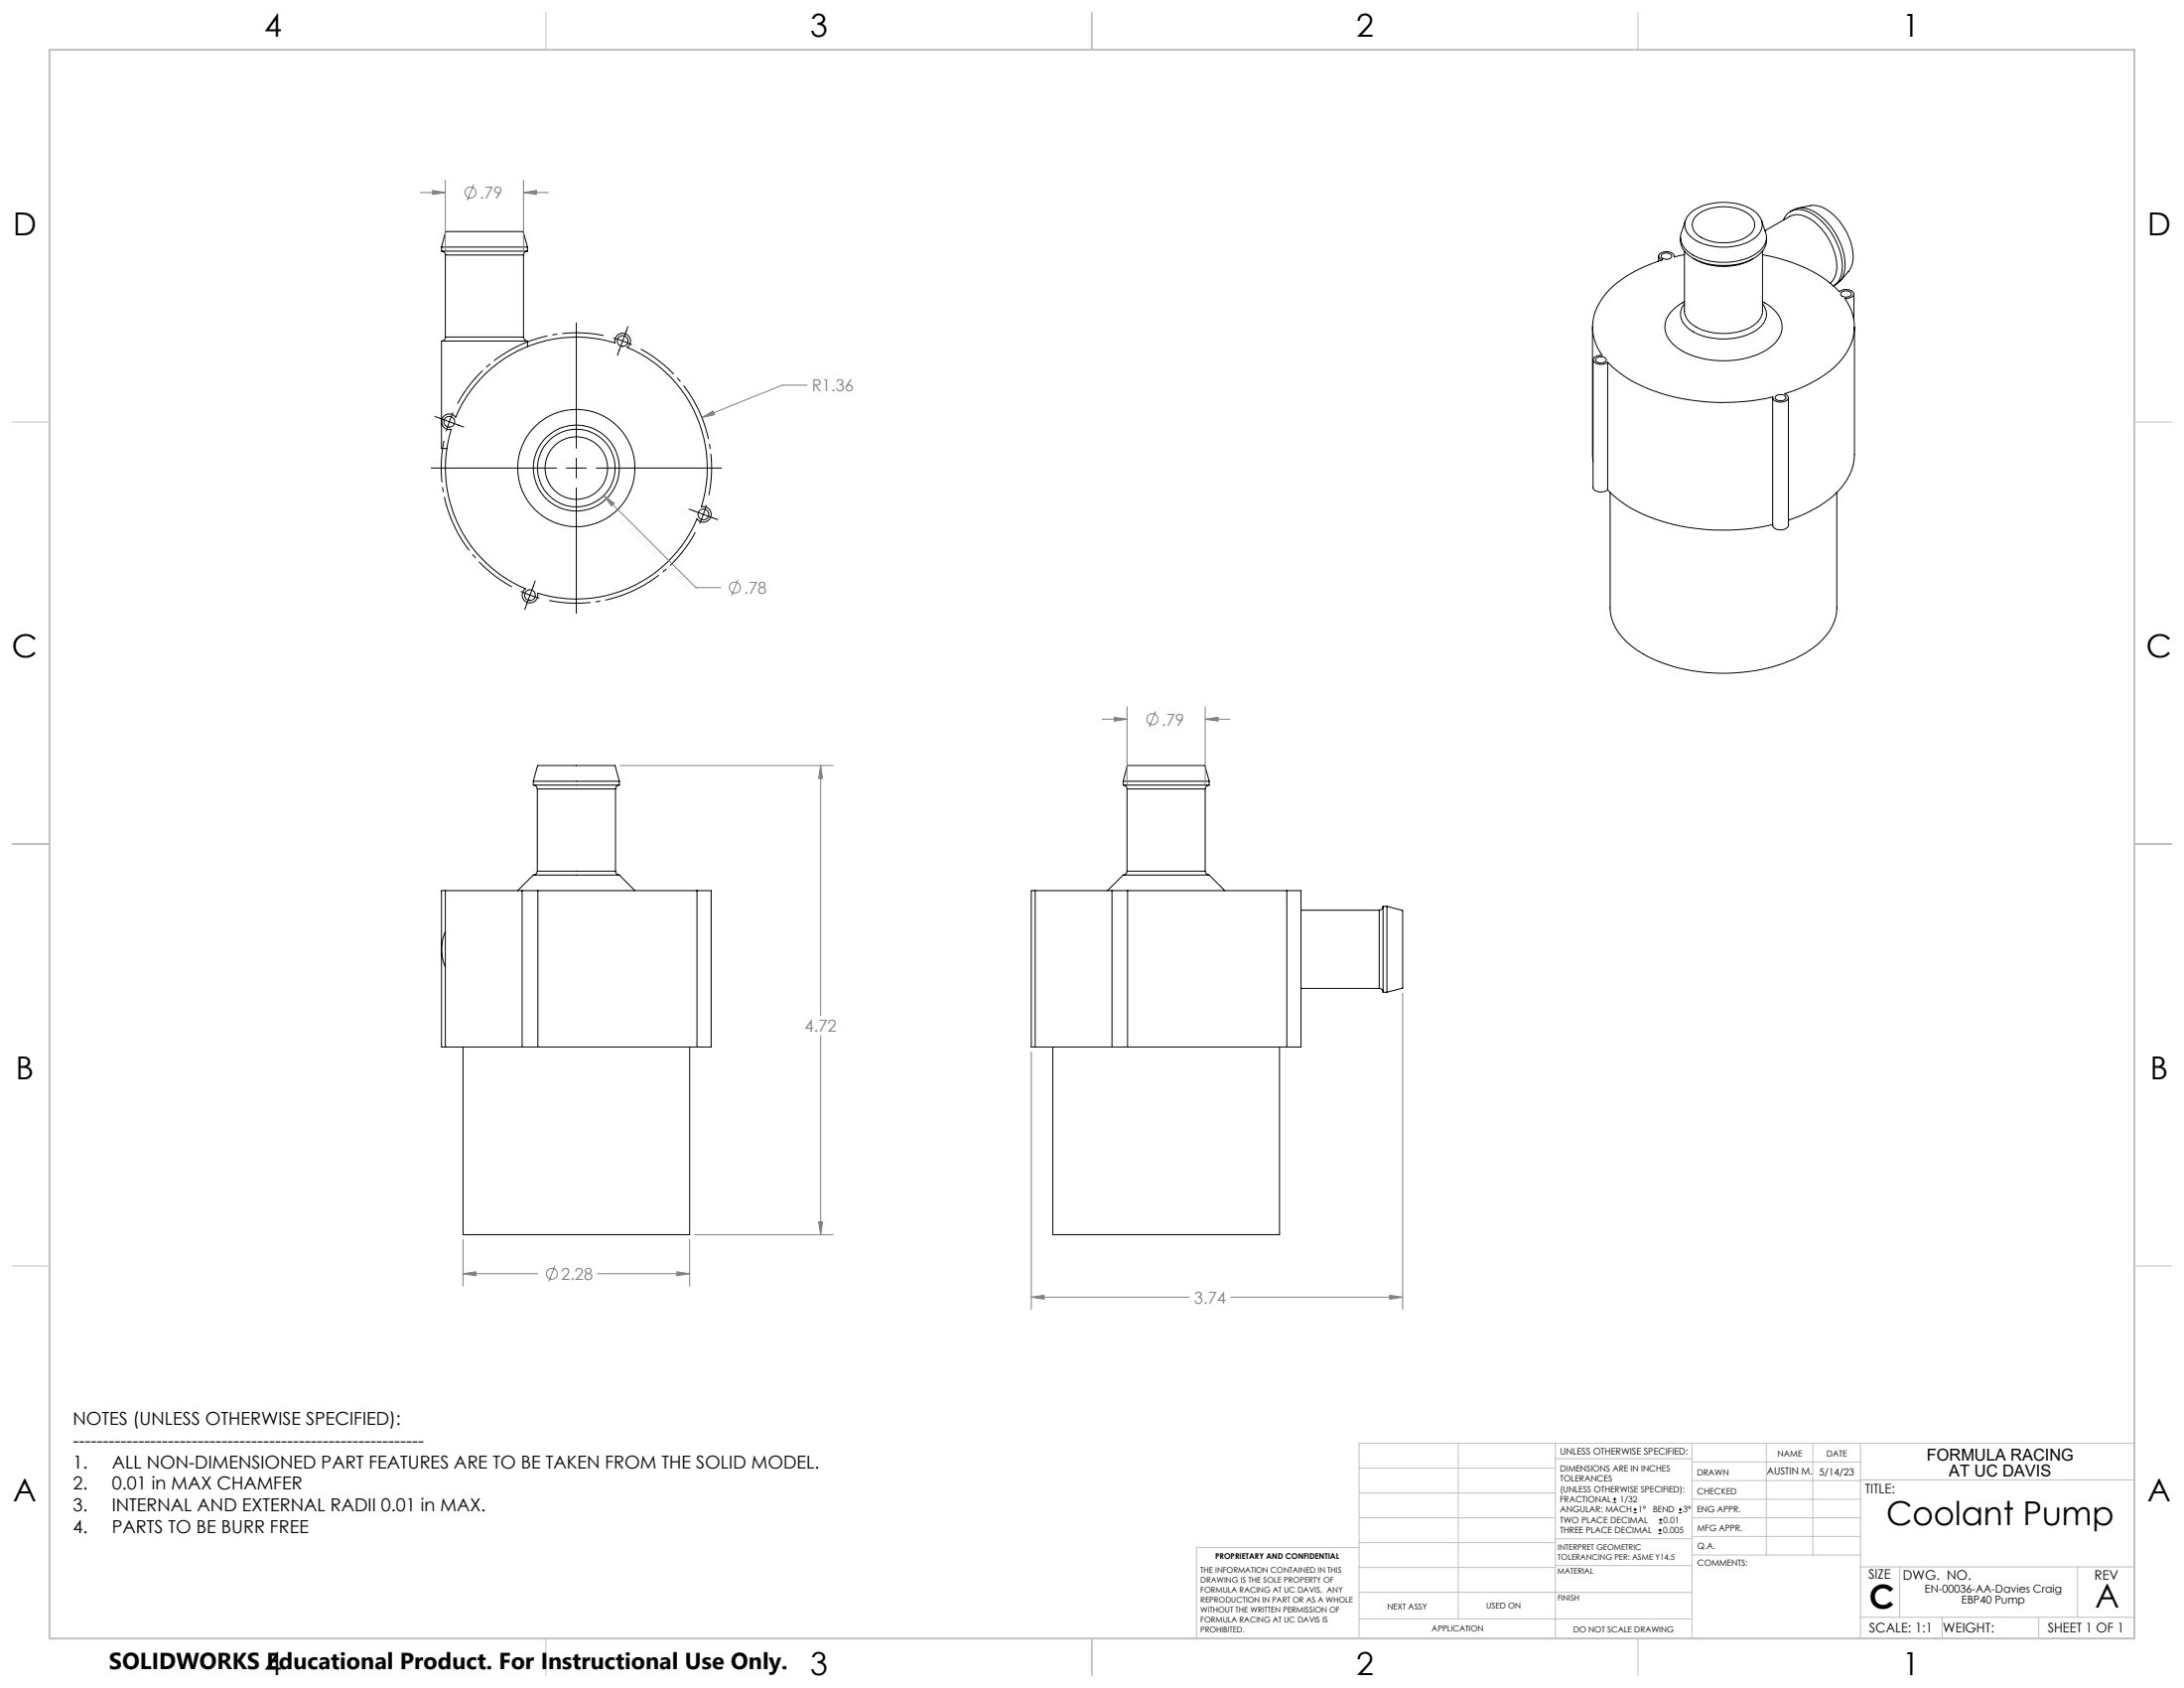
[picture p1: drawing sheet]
<svg xmlns="http://www.w3.org/2000/svg" width="559mm" height="432mm" viewBox="0 0 559 432" stroke-linecap="round" stroke-linejoin="round" font-family="sans-serif">
<g fill="none" stroke="#000" stroke-width=".25">
<path d="M431.2 56.4l-1 3.1a4.6 4.6 0 0 0 2.2 5.3 16.7 16.7 0 0 0 16.9 .1 4.7 4.7 0 0 0 2.5-5.4l-1.1-3.1M432.3 54.7a12.7 12.7 0 0 1 10-2.9 10.4 10.4 0 0 1 8 3.7 4.1 4.1 0 0 1-2 5.8 15.2 15.2 0 0 1-15.1-.2 3.9 3.9 0 0 1-.9-6.4zM434.1 55.1a11.6 11.6 0 0 1 13.7 0 3.2 3.2 0 0 1-.5 5.3 12 12 0 0 1-13.2-.5 3.1 3.1 0 0 1 0-4.8zM451.6 59l6.3-3.6a5.1 5.1 0 0 1 5.4 .7 15.5 15.5 0 0 1 6.6 12.9l-.1 .8a4.7 4.7 0 0 1-1.5 2.6M456.3 56.3a4.2 4.2 0 0 1 6.3-2.1 16.5 16.5 0 0 1 8.7 15.3 4.8 4.8 0 0 1-2.2 3.7M458.1 54.1a5.5 5.5 0 0 1 6.8 .5 16.8 16.8 0 0 1 7.1 14.4 4.9 4.9 0 0 1-2.9 4.1M460 53.3a8.6 8.6 0 0 1 5.2-.6 13.8 13.8 0 0 1 8.3 9.1 8 8 0 0 1-.6 7.7l-2.2 2.5M113 64.2a.96 .96 0 0 1 .9 1M113 63.2l1-4h19.9l1.1 4M113 63.2h22M113 64.2h22M113 63.2v1"/>
<path d="M113.9 65.2h20M113.9 65.2v21M133.9 65.2v21M135 64.2a1.02 1.02 0 0 0-1.1 1M135 63.2v1M424.4 65.5v1.3M425.3 65a1.74 1.74 0 0 1 2.4 .5 1.64 1.64 0 0 1-2.7 .2zM428.3 65.7a1.45 1.45 0 0 0-1.8-1.3l-1 .1a1.01 1.01 0 0 0-1.1 .9 1.01 1.01 0 0 0 .9 1.1 31.3 31.3 0 0 0-14.7 8.9 12.2 12.2 0 0 0-.7 15.5 1.71 1.71 0 0 0-2.3 1.4 2.65 2.65 0 0 0 3.7 .3M428.4 65.5v.2M430 60.7a5.8 5.8 0 0 0 4 5.8 16.6 16.6 0 0 0 16-1.3 4.9 4.9 0 0 0 2-4.5M431 77.2a8.1 8.1 0 0 0-5 6.3 7.4 7.4 0 0 0 4.4 6.2 23.3 23.3 0 0 0 21.4-.1 6.9 6.9 0 0 0 4.1-7 8.6 8.6 0 0 0-4.9-5.4M431 65.2l-2.7 .5"/>
<path d="M431 77.7a4.1 4.1 0 0 0 .8 6.1 15.5 15.5 0 0 0 12.9 2.5 8.9 8.9 0 0 0 7.1-4.7 3.8 3.8 0 0 0-.8-3.9M431 64.2v15.4a4.8 4.8 0 0 0 2.9 4 15 15 0 0 0 15.2-.7 4.2 4.2 0 0 0 1.9-3.3v-15.4M433.6 66.3a15.6 15.6 0 0 0 14.8 0M451 65.2a35.6 35.6 0 0 1 19.6 9.4 2.65 2.65 0 0 1 3.7 .4 1.71 1.71 0 0 1-2.3 1.3 12.2 12.2 0 0 1-.7 15.5 29.6 29.6 0 0 1-14.7 8.9 1.03 1.03 0 0 1 1 1.1 1.03 1.03 0 0 1-1.2 1 2.26 2.26 0 0 1-2.8-1v-.3a53.6 53.6 0 0 1-35-3.5l-4.1-2.5-3.2-2.9M471.1 74.9a1.75 1.75 0 0 1 2.6 .3 1.66 1.66 0 0 1-2.7 .2zM474.3 75.2v6.7M113 87.2h22M113 87.2v27.5h1.3M113.9 86.2a1.02 1.02 0 0 1-.9 1M113.9 86.2h20M124.4 95.4a33.5 33.5 0 0 1 33-7.7 1.99 1.99 0 0 1 2.6-2.3 1.99 1.99 0 0 1 .5 3.5 33.5 33.5 0 0 1 19 40.7 2.01 2.01 0 0 1 2.4 2.7 2.01 2.01 0 0 1-3.6 .5 33.5 33.5 0 0 1-40.8 18.9 2.01 2.01 0 0 1-2.6 2.4 2.01 2.01 0 0 1-.5-3.5 33.5 33.5 0 0 1-18.9-40.8 1.99 1.99 0 0 1-2.4-2.6 1.99 1.99 0 0 1 3.5-.5 33.1 33.1 0 0 1 7.8-11.3zM133.9 86.2a1.09 1.09 0 0 0 1.1 1"/>
<path d="M135 87.2v1.5M147.5 82.6v32.1M156.9 86.5l2.4 .7M159.3 87.2l2.4 1M159.3 87.2l-1.3 3.7M160.7 83.5l-1.4 3.7M407.5 83.6v32.7l.1 1.7M407.6 92v32.7a2.41 2.41 0 0 0 3.7 .6M408.3 91.7a1.75 1.75 0 0 1 2.7 .3 1.66 1.66 0 0 1-2.8 .2zM411.3 92.6v32.7M474.5 83.6v32.7a15.3 15.3 0 0 1-7.4 12l-4 2.5-5.5 2.3M110.3 119.7h32.1"/>
<path d="M111.3 106.5l3.7 1.4M115 107.9l-.8 2.4M115 107.9l3.6 1.3M115.9 105.5l-.9 2.4M144.9 119.7h5.1M147.5 117.2v5.1M152.5 119.7h32.1M453.6 101.7v32.7a2.38 2.38 0 0 0 4 .2v-32.9M454.3 101.4a1.72 1.72 0 0 1 2.7 .3 1.66 1.66 0 0 1-2.8 .2zM147.5 124.8v32.1M176.3 130.2l3.7 1.4M180 131.6l-1 2.3"/>
<path d="M180 131.6l3.7 1.3M180.7 129.2l-.7 2.4M411.3 125.3a33.7 33.7 0 0 0 17.3 9 57.5 57.5 0 0 0 25-.1M412 126v29.5a12.3 12.3 0 0 0 4.9 9.4 36.8 36.8 0 0 0 21.5 7.3 41.8 41.8 0 0 0 24.6-5.9 13.8 13.8 0 0 0 7-10.7v-29.6M133.2 151.3l2.4 .9M135.6 152.2l2.4 .8M135.6 152.2l-1.3 3.7M136.9 148.6l-1.3 3.6M136.5 199.8l1-4h19.9l1.1 4M136.5 199.8h22M136.5 199.8v1M158.5 199.8v1"/>
<path d="M287.4 199.8h22M287.4 199.8l1-4h19.9l1.1 4M287.4 199.8v1M309.4 199.8v1M136.5 200.8a1.02 1.02 0 0 1 1 1M136.5 200.8h22M137.5 201.8h20M137.5 201.8v21M157.5 201.8v21M158.5 200.8a.96 .96 0 0 0-1 1M287.4 200.8a.96 .96 0 0 1 1 1M287.4 200.8h22"/>
<path d="M288.4 201.8h20M288.4 201.8v21M308.4 201.8v21M309.4 200.8a1.02 1.02 0 0 0-1 1M113.9 227.8h19.7M113.9 238.3a11.2 11.2 0 0 0 0 9.1M113.9 227.8h-.9v40h.9M113.9 227.8v40M133.6 227.8h4M133.6 227.8v40M136.5 223.8h22M136.5 223.8l-4 4"/>
<path d="M137.5 222.8a1.02 1.02 0 0 1-1 1M137.5 222.8h20M137.6 227.8h40.7M137.6 227.8v40M157.5 222.8a.96 .96 0 0 0 1 1M158.5 223.8l4 4M178.3 227.8h3.7v40h-3.7M178.3 227.8v40M264.9 227.8h19.6M264.9 227.8h-1v40h1M264.9 227.8v40M284.5 227.8h4"/>
<path d="M284.5 227.8v40M287.4 223.8h22M287.4 223.8l-4 4M288.4 222.8a.96 .96 0 0 1-1 1M288.4 222.8h20M288.5 227.8h40.7M288.5 227.8v40M308.4 222.8a1.02 1.02 0 0 0 1 1M309.4 223.8l4 4M329.2 227.8h3.7v40h-3.7M329.2 227.8v40M332.9 232.8h20"/>
<path d="M352.9 232.8v20M353.9 231.8a.96 .96 0 0 1-1 1M353.9 231.8v22M353.9 231.8h1M354.9 231.8l4 1.1v19.9l-4 1M354.9 231.8v22M332.9 252.8h20M352.9 252.8a.96 .96 0 0 1 1 1M353.9 253.8h1M113.9 267.8h19.7M118.5 267.8v48h58v-48M133.6 267.8h4"/>
<path d="M137.6 267.8h40.7M264.9 267.8h19.6M269.4 267.8v48h58v-48M284.5 267.8h4M288.5 267.8h40.7M412.7 384.3h.9M412.7 383.5h.9M413.1 383.1v.8M418 387h.8M418 386.2h.8M418.4 385.7v.9M424.3 392.3h.9"/>
<path d="M424.3 391.4h.9M424.5 389.6h.8M424.5 388.8h.8M424.7 391v.9M424.9 388.4v.8M429.5 387h.9M429.5 386.2h.9M429.9 385.7v.9"/>
<circle cx="159.3" cy="87.2" r="1.39"/>
<circle cx="115" cy="107.9" r="1.39"/>
<circle cx="147.5" cy="119.7" r="8"/>
<circle cx="147.5" cy="119.7" r="11"/>
<circle cx="147.5" cy="119.7" r="15"/>
<circle cx="147.5" cy="119.7" r="9.9"/>
<circle cx="180" cy="131.6" r="1.39"/>
<circle cx="135.6" cy="152.2" r="1.39"/>
</g>
<g fill="none" stroke="#808080" stroke-width=".25">
<path d="M107.6 49.2h6.3M110.7 48.7l3.2 .5-3.2 .5zM113.9 46.1v17.9M121.2 47.2l-1.6 4.1M133.9 49.2l3.4-.5v1zM133.9 46.1v17.9M133.9 49.2h6.4M206.5 98.5h-6.3l-20.6 8.3M179.6 106.8l2.8-1.7 .4 1zM154.5 126.8l2.7 1.9-.7 .7zM154.5 126.8l23.5 23.5h6.4M188.8 148.3l-1.6 4"/>
<path d="M158.6 195.8h54.5M210 195.8l.5 3.3h-1.1zM210 195.8v64M282 184h6.4M285.1 183.5l3.3 .5-3.3 .5zM288.4 180.8v19.8M295.7 182l-1.7 4M308.4 184l3.3-.5v1zM308.4 180.8v19.8M308.4 184h6.3M358.9 254v81M210 264.9v50.9"/>
<path d="M263.9 269.1v65.9M118.5 317.1v11.9M176.5 317.1v11.9M177.7 315.8h35.4M209.4 312.5h1.1l-.5 3.3zM118.5 325.8h19.1M118.5 325.8l3.3-.5v1.1zM142 323.8l-1.6 4.1M152.9 325.8h23.6M173.2 325.3l3.3 .5-3.3 .6zM263.9 331.8h40.4M263.9 331.8l3.3-.5v1.1z"/>
<path d="M314.9 331.8h44M355.6 331.3l3.3 .5-3.3 .6z"/>
<circle cx="120.4" cy="49.2" r="1.42"/>
<circle cx="188" cy="150.3" r="1.42"/>
<circle cx="294.8" cy="184" r="1.42"/>
<circle cx="141.2" cy="325.8" r="1.41"/>
</g>
<path d="M154.4 85.8a34.6 34.6 0 0 0-37.3 17.4M113.6 112.7a34.6 34.6 0 0 0 17.4 37.4M181.4 126.7a34.6 34.6 0 0 0-17.4-37.4M140.5 153.6a34.6 34.6 0 0 0 37.4-17.4" fill="none" stroke="#000" stroke-width=".25" stroke-dasharray="15.2 1.3 1.3 1.3" stroke-dashoffset="4.6" stroke-linecap="butt"/>
<g fill="none" stroke="#c0c0c0" stroke-width=".25">
<path d="M139.7 3.2v9.5M279.4 3.2v9.5M419.1 3.2v9.5M3.1 107.9h9.6M546.1 107.9h9.5M3.1 215.9h9.6M546.1 215.9h9.5M3.1 323.8h9.6M546.1 323.8h9.5M347.7 375.6h50.3M373.1 369.2v44.9M398 369.2v49.9"/>
<path d="M398 373.1h34.9M432.9 369.2v49.9M432.9 378.7h43.1M432.9 374h43.1M451.9 369.2v28.6M463.8 369.2v28.6M476 369.2v49.9M476 378.6h70.1M546.1 369.2h-198.4v49.9M347.7 394.6h50.3M347.7 388.3h50.3M347.7 381.9h50.3"/>
<path d="M347.7 395.9h-41.6v23.2M398 393.6h35M432.9 383.5h43.1M432.9 388.3h43.1M432.9 393h43.1M433 397.8h43M139.7 419.1v9.6M279.4 419.1v9.6M347.7 414.1h85.2M347.7 401h50.3M347.7 407.3h50.3M398 407.4h34.9"/>
<path d="M398 400.5h35M419.1 419.1v9.6M476 413.7h70.1M476 400.8h70.1M486.1 400.8v12.9M496.9 413.7v5.4M521.6 413.7v5.4M531.6 400.8v12.9"/>
</g>
<path d="M12.7 12.7h533.4v406.4h-533.4z" fill="none" stroke="#c0c0c0" stroke-width=".5"/>
<path d="M210 195.8l.5 3.3h-1.1zM209.4 312.5h1.1l-.5 3.3zM173.2 325.3l3.3 .5-3.3 .6zM118.5 325.8l3.3-.5v1.1zM179.6 106.8l3.2-.7-.4-1zM133.9 49.2l3.4-.5v1zM110.7 48.7l3.2 .5-3.2 .5zM154.5 126.8l2 2.6 .7-.7zM263.9 331.8l3.3-.5v1.1zM355.6 331.3l3.3 .5-3.3 .6zM308.4 184l3.3-.5v1zM285.1 183.5l3.3 .5-3.3 .5z" fill="#808080"/>
<g font-size="8.5">
<text x="482.6" y="390.1">Coolant Pump</text>
<text x="478.3" y="411.4">C</text>
<text x="536.1" y="411.3">A</text>
</g>
<g font-size="8.1">
<text x="67.6" y="9.3">4</text>
<text x="207.3" y="9.3">3</text>
<text x="347" y="9.3">2</text>
<text x="486.7" y="9.3">1</text>
<text x="3.3" y="60.1">D</text>
<text x="549.4" y="60.1">D</text>
<text x="3" y="168">C</text>
<text x="549.1" y="168">C</text>
<text x="4" y="276">B</text>
<text x="550.1" y="276">B</text>
<text x="3.3" y="383.9">A</text>
<text x="549.4" y="383.9">A</text>
<text x="67.6" y="428.4">4</text>
<text x="207.3" y="428.4">3</text>
<text x="347" y="428.4">2</text>
<text x="486.7" y="428.4">1</text>
</g>
<text font-size="5.9" x="27.9" y="427">SOLIDWORKS Educational Product. For Instructional Use Only.</text>
<g font-size="4.6">
<text x="18.6" y="364.4">NOTES (UNLESS OTHERWISE SPECIFIED):</text>
<text x="18.6" y="370">-----------------------------------------------------------</text>
<text x="18.6" y="375.5">1.</text>
<text x="28.7" y="375.5">ALL NON-DIMENSIONED PART FEATURES ARE TO BE TAKEN FROM THE SOLID MODEL.</text>
<text x="18.6" y="381.1">2.</text>
<text x="28.7" y="381.1">0.01 in MAX CHAMFER</text>
<text x="18.6" y="386.7">3.</text>
<text x="28.7" y="386.7">INTERNAL AND EXTERNAL RADII 0.01 in MAX.</text>
<text x="18.6" y="392.3">4.</text>
<text x="28.7" y="392.3">PARTS TO BE BURR FREE</text>
</g>
<g font-size="4.2" fill="#808080">
<text x="122.7" y="50.8">.79</text>
<text x="207.7" y="100.1">R1.36</text>
<text x="190.4" y="151.9">.78</text>
<text x="297.2" y="185.6">.79</text>
<text x="205.9" y="263.9">4.72</text>
<text x="143.5" y="327.4">2.28</text>
<text x="305.5" y="333.4">3.74</text>
</g>
<g font-size="4.2">
<text x="493" y="373.5">FORMULA RACING</text>
<text x="498.7" y="377.8">AT UC DAVIS</text>
</g>
<g font-size="3.4">
<text x="477.2" y="381.9">TITLE:</text>
<text x="478.1" y="404">SIZE</text>
<text x="486.9" y="404">DWG. NO.</text>
<text x="535.9" y="404.1">REV</text>
<text x="478.2" y="417.6">SCALE: 1:1</text>
<text x="497.1" y="417.7">WEIGHT:</text>
<text x="523.9" y="417.6">SHEET 1 OF 1</text>
</g>
<g font-size="2.8">
<text x="492.5" y="407.5">EN-00036-AA-Davies Craig</text>
<text x="501.9" y="410.3">EBP40 Pump</text>
</g>
<g font-size="2.5">
<text x="452.1" y="377.2">AUSTIN M.</text>
<text x="465.5" y="377.3">5/14/23</text>
</g>
<text font-size="2.4" x="399.2" y="372.1">UNLESS OTHERWISE SPECIFIED:</text>
<g font-size="2.2">
<text x="399.2" y="376.4">DIMENSIONS ARE IN INCHES</text>
<text x="434.2" y="377.3">DRAWN</text>
<text x="454.8" y="372.5">NAME</text>
<text x="467.3" y="372.6">DATE</text>
<text x="399.2" y="379">TOLERANCES</text>
<text x="399.2" y="381.7">(UNLESS OTHERWISE SPECIFIED):</text>
<text x="434.3" y="382.2">CHECKED</text>
<text x="399.2" y="389.6">TWO PLACE DECIMAL</text>
<text x="399.2" y="384.3">FRACTIONAL</text>
<text x="399.2" y="387">ANGULAR: MACH</text>
<text x="414.5" y="384.3">1/32</text>
<text x="419.1" y="387">1°</text>
<text x="422.9" y="387">BEND</text>
<text x="425.6" y="389.6">0.01</text>
<text x="430.6" y="387">3°</text>
<text x="434.2" y="386.9">ENG APPR.</text>
<text x="399.2" y="392.3">THREE PLACE DECIMAL</text>
<text x="425.5" y="392.3">0.005</text>
<text x="434.3" y="391.6">MFG APPR.</text>
<text x="434.3" y="396.3">Q.A.</text>
<text x="434.3" y="400.5">COMMENTS:</text>
</g>
<g font-size="2.1">
<text x="354.9" y="411.6">NEXT ASSY</text>
<text x="380.3" y="411.6">USED ON</text>
<text x="366.3" y="417.4">APPLICATION</text>
<text x="402.5" y="417.5">DO NOT SCALE DRAWING</text>
</g>
<g font-size="2">
<text x="310.9" y="398.8">PROPRIETARY AND CONFIDENTIAL</text>
<text x="398.6" y="396.5">INTERPRET GEOMETRIC</text>
<text x="398.6" y="399">TOLERANCING PER: ASME Y14.5</text>
<text x="307.2" y="402.4">THE INFORMATION CONTAINED IN THIS</text>
<text x="307.2" y="404.9">DRAWING IS THE SOLE PROPERTY OF</text>
<text x="307.2" y="407.5">FORMULA RACING AT UC DAVIS. ANY</text>
<text x="398.5" y="402.6">MATERIAL</text>
<text x="307.2" y="410">REPRODUCTION IN PART OR AS A WHOLE</text>
<text x="307.2" y="412.5">WITHOUT THE WRITTEN PERMISSION OF</text>
<text x="398.5" y="409.4">FINISH</text>
<text x="307.2" y="415">FORMULA RACING AT UC DAVIS IS</text>
<text x="307.2" y="417.6">PROHIBITED.</text>
</g>
</svg>
